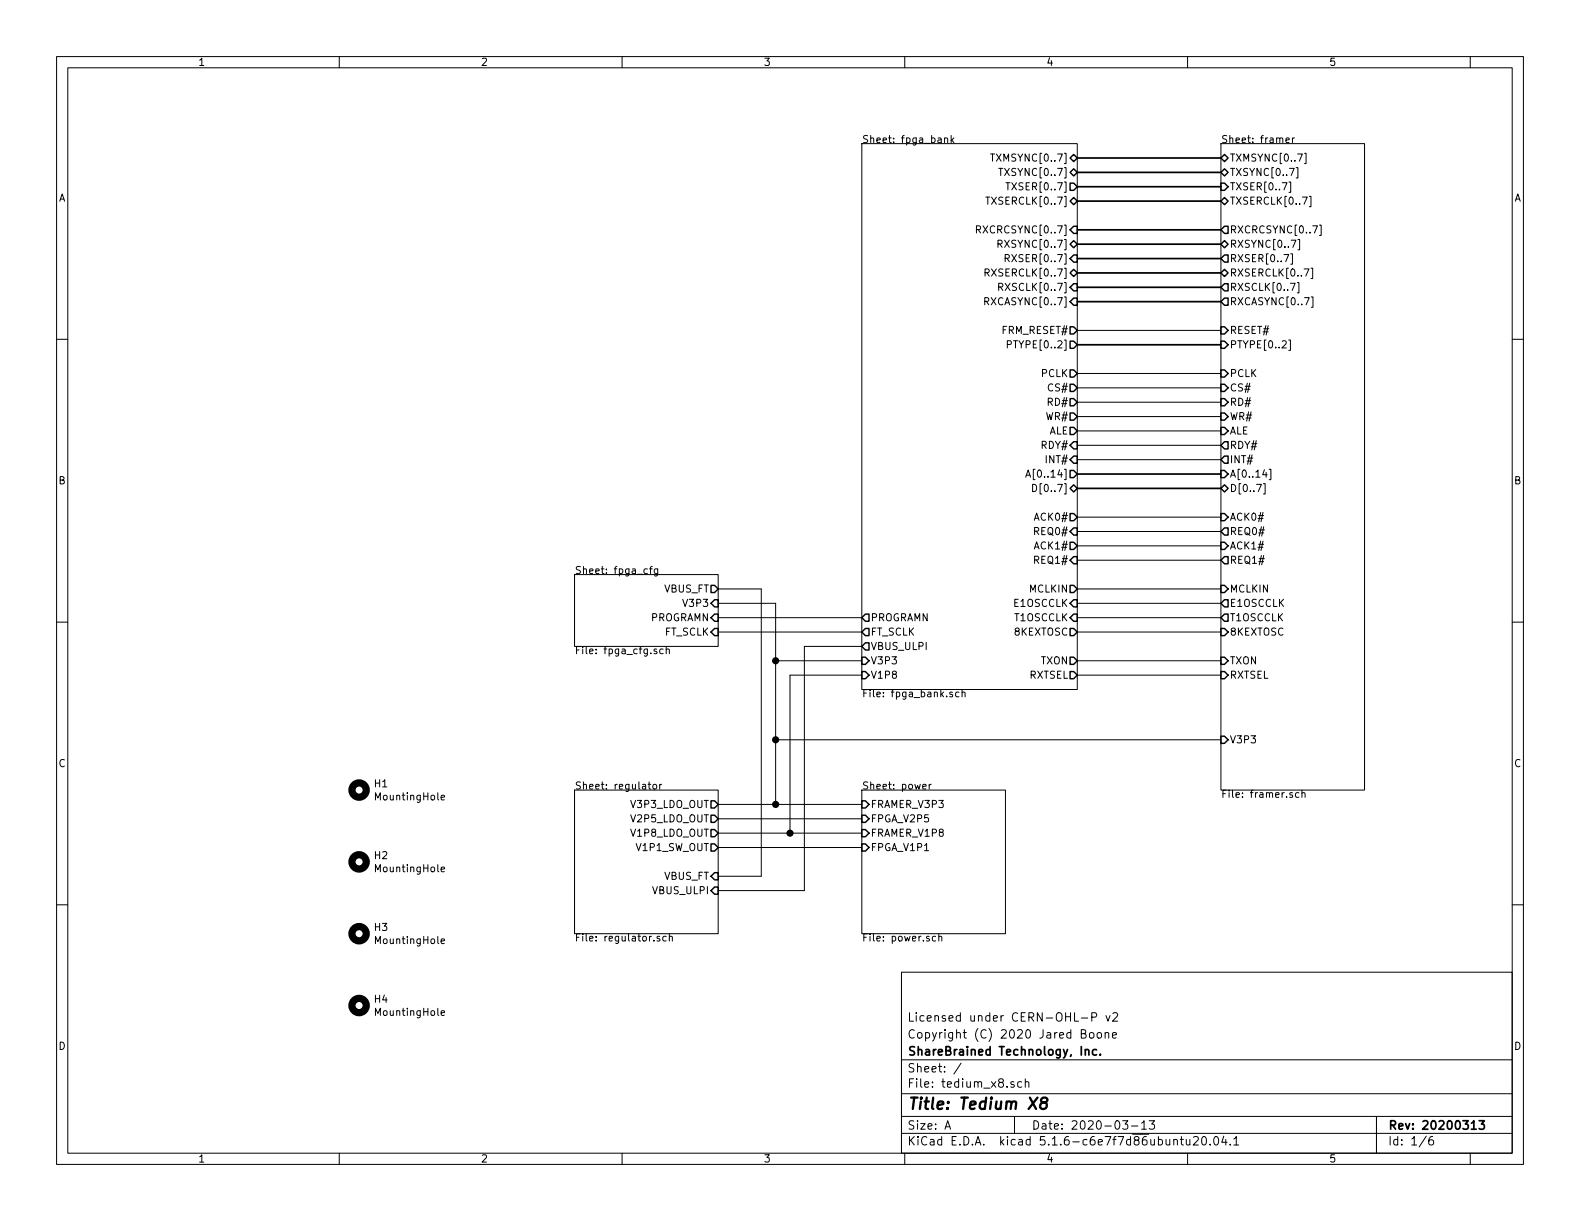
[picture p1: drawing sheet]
<svg xmlns="http://www.w3.org/2000/svg" width="279mm" height="216mm" viewBox="0 0 279 216" stroke-linecap="round" stroke-linejoin="round" font-family="sans-serif">
<g fill="none" stroke="#000" stroke-width=".18">
<path d="M10 10h259.4v195.9h-259.4zM12 12h255.4v191.9h-255.4zM60 10v2M110 10v2M160 10v2M210 10v2M260 10v2M152.4 25.4h38.1v96.5h-38.1zM167 24.5l.2-.1h.3l.1 .8M167 24.4v.8M168.2 24v1.2M168.3 24.7l.4 .5"/>
<path d="M168.7 24.4l-.5 .5M174.3 34.8h.7M174.7 34.8v1.3M175.2 27.2h.7M175.5 27.2v1.3M176.6 29.8h.7M177 29.8v1.2M177.9 32.3h.7M178.2 32.3v1.3M215.9 25.4h25.4v114.3h-25.4zM227.4 24.8l.6-.1-.1-.3h-.3l-.2 .2 .1 .6h.4M227.9 32.2h.3v1.8h-.3"/>
<path d="M228.5 24.4v.8M228.9 24.4l-.4 .2M229.2 29.6h.3v1.9h-.3M230.7 27.1h.3v1.8h-.3M231.5 34.7h.3v1.9h-.3M233.3 39.8h.3v1.8h-.3M10 60h2M172.7 40.6l.7-.1v-.4l-.7-.2v1.3M173 40.6l.4 .6M174.1 53.3l.7-.1v-.4l-.2-.2h-.5v1.3M174.2 48.2h.6l.1-.2v-.3l-.2-.2h-.5v1.3M174.4 53.3l.5 .6"/>
<path d="M174.5 48.2l.4 .6M176.5 43.1l.7-.1v-.4l-.7-.1v1.2M176.6 50.7h.6l.1-.2v-.3l-.2-.1h-.5v1.3M176.8 43.1l.4 .6M176.9 50.7l.4 .7M177.7 45.7l.7-.1v-.5l-.7-.1v1.3M178.1 45.7l.4 .6M190.5 58.4h25.4M228.2 50.1h.8l-.5 1.3M228.2 44.9h.3v1.8h-.3M229.4 50h.3v1.8h-.3M229.5 42.3h.3v1.9h-.3"/>
<path d="M230.6 47.5h.9l-.6 1.3M231.8 47.4h.3v1.9h-.3M231.9 52.5h.3v1.8h-.3M267.4 60h2M178.1 60.9h.6l.1-.5-.2-.2h-.5v1.3M190.5 66h25.4M190.5 68.6h25.4M190.5 71.1h25.4M190.5 73.7h25.4M190.5 76.2h25.4M190.5 78.7h25.4M227.9 60.1h.3v1.9h-.3"/>
<path d="M181.4 84.4l.4-1.3 .4 1.3M181.5 84h.6M182.6 85.6a.64 .64 0 0 1 .7 .7 .64 .64 0 0 1-.7 .6zM190.5 81.3h25.4M190.5 91.4h25.4M190.5 94h25.4M190.5 96.5h25.4M190.5 99.1h25.4M223.4 85.5h.3v1.9h-.3M223.6 83.1l-.3 .8h.8M224.4 83h.3v1.8h-.3M10 110h2"/>
<path d="M101.6 101.6h25.4v12.7h-25.4zM114.9 100.6h.4M115.3 100.2l-.3 .1v1.1M116.1 114.8h-.3l-.2 .1 .1 .2 .4 .1v.3h-.5M116.3 100.6v1l-.2 .3-.4-.1M116.3 100.6h-.4l-.2 .2 .1 .6h.5M117.3 114.8h-.4l-.2 .2 .1 .5h.5M117.8 114.9l.2-.1h.3l.1 .8M117.8 114.3v1.3M127 106.7h10.2v35.5M127 104.1h7.6v50.8h-7.6M127 109.2h25.4"/>
<path d="M127 111.8h25.4M137.2 116.8h15.2M152.4 119.4h-12.7v27.9M152.4 114.3h-10.2v43.2h-15.2M190.5 106.7h25.4M190.5 104.1h25.4M190.5 109.2h25.4M190.5 111.8h25.4M190.5 116.8h25.4M190.5 119.4h25.4M267.4 110h2M101.6 139.7h25.4v25.4h-25.4z"/>
<path d="M114.6 138.7h.5M114.8 138.3v1l.3 .2M115.6 138.7h.3l.2 .2-.1 .6h-.3l-.3-.2zM116.7 138.7v.8M117 138.7l-.3 .2M137.2 130.8h78.7M152.4 139.7h25.4v25.4h-25.4zM163.2 139.1l.6-.1-.1-.3h-.4l-.1 .2v.6h.5M164.3 138.7v.8M164.7 138.7l-.4 .2M168.4 122.4h-.3l-.2 .2 .1 .1 .4 .2v.3h-.5M169.6 122.4h-.4l-.2 .2 .1 .6h.5"/>
<path d="M170.1 122.5l.2-.1h.3l.1 .8M170.1 121.9v1.3M230.2 139.7v1.3M10 160h2M78 153.7l.6-.1v-.2l-.4-.1-.2 .2 .1 .6h.5M78 141l.6-.1v-.2l-.4-.1-.2 .2 .1 .6h.5M127 144.8h25.4M127 147.3h25.4M127 149.9h25.4M127 142.2h25.4M228.5 140.2h-.3l-.1 .1v.2l.4 .1v.3h-.4M229.7 140.2h-.4l-.2 .2 .1 .5h.5"/>
<path d="M230.2 140.3l.2-.1h.3l.1 .8M267.4 160h2M78 166.4l.6-.1v-.2l-.4-.1-.2 .2 .1 .6h.5M78 179.1l.6-.1v-.2l-.4-.1-.2 .2 .1 .6h.5M116.7 165.6h-.3l-.2 .1v.2l.5 .1v.3h-.5M117.8 165.6h-.4l-.2 .2 .1 .5h.5M118.4 165.7l.1-.1h.3l.1 .8M118.4 165.1v1.3M159.4 171.9h108v32h-108zM165.5 165.6h-.4l-.2 .2 .1 .5h.5M166 165.7l.2-.1h.3v.8M166 165.1v1.3"/>
<path d="M193.1 179.9l.7-.1 .1-.2-.1-.5h-.7v1.5M195.6 179.6l.3 1 .4-1M196.8 179.2l.2-.1h.4l.2 .4-.9 1.1h.9M159.4 197.4h108M159.4 193.4h108M159.4 187.4h108M167.1 199.7l.5-1.5 .5 1.5M167.2 199.2h.8M170 188l-1.3 1.9M179.3 191.3h-.4l-.2 .2 .1 .2 .5 .1v.4h-.6M179.4 197.4v3M180.7 191.3h-.5l-.2 .2v.6l.2 .2 .5-.1"/>
<path d="M181.3 191.4l.2-.1h.4v1M181.3 190.8v1.5M191.2 182.8l.7-.1 .1-.4-.1-.2h-.7v1.5h.6l.3-.3a.41 .41 0 0 0-.4-.5M191.2 180h1.2M192.7 182.7l.2-.1 .5 .1v.7l-.3 .2-.4-.2zM194.1 182.7l.2-.1 .4 .1v.7l-.2 .2-.4-.2zM195.4 182.7l.3-.1 .3 .1 .1 .9M195.4 182.6v1M196.7 183.1l.7-.2v-.2l-.5-.1-.2 .2 .1 .7h.6M198.5 198.2h.9l-.4 .6 .4 .1v.6l-.2 .2-.7-.2M200.1 199.1h1.1M201.9 198.6l.4-.4v1.5"/>
<path d="M201.9 199.7h.8M203.2 198.2h1l-.5 .6 .4 .1v.6l-.2 .2-.7-.2M243.4 197.4v6.5M60 203.9v2M110 203.9v2M159.4 200.4h108M160 203.9v2M207.6 201.6l.2-.1h.3l.1 1M208.7 201.5h.6M208.9 201v1.3l.4 .2M209.8 201.5l.1 .9 .3 .1 .2-.2M210 203.9v2"/>
<path d="M210.4 201.5v1M211 201.1l.3-.1h.3l.3 .4-.9 1.1h.9M212.6 201.1l.4-.1a.94 .94 0 0 1 0 1.5l-.5-.3v-.7zM214 202.3v.2M214.8 201h.2a.8 .8 0 0 1 .5 .7 .8 .8 0 0 1-.5 .8 1 1 0 0 1-.2-1.5zM216.4 200.9l-.3 1.1h.9M216.8 201.5v1M217.6 202.3v.2M218.2 201.4l.4-.4v1.5M218.2 202.5h.8M252.2 200.9l-1.2 1.9M253.4 201a.62 .62 0 0 0-.7 .6v.7l.3 .2 .4-.2 .1-.5-.1-.2-.4-.1-.3 .3"/>
<path d="M260 203.9v2"/>
</g>
<g fill="none" stroke="#000" stroke-width=".3">
<path d="M190.5 30.5h25.4M190.5 27.9h25.4M190.5 33h25.4M190.5 35.6h25.4M190.5 50.8h25.4M190.5 40.6h25.4M190.5 48.3h25.4M190.5 43.2h25.4M190.5 45.7h25.4M190.5 53.3h25.4M190.5 61h25.4M190.5 86.4h25.4"/>
<path d="M190.5 83.8h25.4M191.9 185.7l.2-.1h.4l.1 1M191.9 185.6v1M193.9 185.6h-.4l-.3 .3 .1 .5 .2 .2 .4-.1M194.6 186.4v.2M260.2 198.6l.4-.4v1.5M260.2 199.7h.9M261.6 198.2h.9l-.5 .6 .4 .1v.6l-.2 .2-.6-.2"/>
</g>
<path d="M182.1 194.1l1.1 2M183.5 194.1l-1.6 2M184.4 194.9l-.3-.3 .1-.3a.65 .65 0 0 1 .9-.1l.1 .4a.69 .69 0 0 1-.8 .3 .7 .7 0 0 0-.4 1 .65 .65 0 0 0 .9 .1 .65 .65 0 0 0 .1-1l-.2-.1" fill="none" stroke="#000" stroke-width=".41"/>
<g fill="none" stroke="#000" stroke-width=".25">
<path d="M189.2 27.9l.7-.6 .6 .6-.6 .7zM189.2 30.5l.7-.7 .6 .7-.6 .6zM189.2 32.4h.7l.6 .6-.6 .7h-.7zM189.2 35.6l.7-.7 .6 .7-.6 .6zM215.9 27.9l.6-.6 .7 .6-.7 .7zM215.9 30.5l.6-.7 .7 .7-.7 .6zM215.9 32.4h.6l.7 .6-.7 .7h-.6zM215.9 35.6l.6-.7 .7 .7-.7 .6zM189.2 43.2l.7-.7 .6 .7-.6 .6zM189.2 45.7l.7-.6h.6v1.3h-.6zM189.2 48.3l.7-.7 .6 .7-.6 .6zM189.2 50.8l.7-.6h.6v1.2h-.6z"/>
<path d="M189.2 53.3l.7-.6h.6v1.3h-.6zM189.2 57.8h.7l.6 .6-.6 .7h-.7zM189.9 40h.6v1.3h-.6l-.7-.7zM215.9 43.2l.6-.7 .7 .7-.7 .6zM215.9 48.3l.6-.7 .7 .7-.7 .6zM215.9 50.8l.6-.6h.7v1.2h-.7zM215.9 53.3l.6-.6h.7v1.3h-.7zM215.9 57.8h.6l.7 .6-.7 .7h-.6zM216.5 40h.7v1.3h-.7l-.6-.7zM216.5 45.1h.7v1.3h-.7l-.6-.7zM189.2 60.3h.7l.6 .7-.6 .6h-.7zM189.2 65.4h.7l.6 .6-.6 .7h-.7z"/>
<path d="M189.2 67.9h.7l.6 .7-.6 .6h-.7zM189.2 70.5h.7l.6 .6-.6 .7h-.7zM189.2 73h.7l.6 .7-.6 .6h-.7zM189.2 75.6h.7l.6 .6-.6 .6h-.7zM189.9 78.1h.6v1.3h-.6l-.7-.7zM215.9 65.4h.6l.7 .6-.7 .7h-.6zM215.9 67.9h.6l.7 .7-.7 .6h-.6zM215.9 70.5h.6l.7 .6-.7 .7h-.6zM215.9 73h.6l.7 .7-.7 .6h-.6zM215.9 75.6h.6l.7 .6-.7 .6h-.6zM215.9 60.3h.6l.7 .7-.7 .6h-.6zM216.5 78.1h.7v1.3h-.7l-.6-.7z"/>
<path d="M189.2 83.2h.7l.6 .6-.6 .7h-.7zM189.2 86.4l.7-.7 .6 .7-.6 .6zM189.2 99.1l.7-.7h.6v1.3h-.6zM189.2 90.8h.7l.6 .6-.6 .7h-.7zM189.2 95.9h.7l.6 .6-.6 .7h-.7zM189.9 80.6h.6v1.3h-.6l-.7-.6zM189.9 93.3h.6v1.3h-.6l-.7-.6zM215.9 83.2h.6l.7 .6-.7 .7h-.6zM215.9 86.4l.6-.7 .7 .7-.7 .6zM215.9 90.8h.6l.7 .6-.7 .7h-.6zM215.9 95.9h.6l.7 .6-.7 .7h-.6zM216.5 80.6h.7v1.3h-.7l-.6-.6z"/>
<path d="M216.5 93.3h.7v1.3h-.7l-.6-.6zM216.5 98.4h.7v1.3h-.7l-.6-.6zM125.7 103.5h.7l.6 .6-.6 .7h-.7zM126.4 106h.6v1.3h-.6l-.7-.6zM126.4 111.1h.6v1.3h-.6l-.7-.6zM126.4 108.6h.6v1.3h-.6l-.7-.7zM152.4 116.2h.6l.7 .6-.7 .7h-.6zM152.4 118.7h.6l.7 .7-.7 .6h-.6zM153 113.7h.7v1.2h-.7l-.6-.6zM153 111.1h.7v1.3h-.7l-.6-.6zM153 108.6h.7v1.3h-.7l-.6-.7zM189.2 103.5h.7l.6 .6-.6 .7h-.7z"/>
<path d="M189.2 116.2h.7l.6 .6-.6 .7h-.7zM189.2 118.7h.7l.6 .7-.6 .6h-.7zM189.2 111.1h.7l.6 .7-.6 .6h-.7zM189.9 106h.6v1.3h-.6l-.7-.6zM189.9 108.6h.6v1.3h-.6l-.7-.7zM215.9 103.5h.6l.7 .6-.7 .7h-.6zM215.9 109.2l.6-.6h.7v1.3h-.7zM215.9 116.2h.6l.7 .6-.7 .7h-.6zM215.9 118.7h.6l.7 .7-.7 .6h-.6zM215.9 111.1h.6l.7 .7-.7 .6h-.6zM216.5 106h.7v1.3h-.7l-.6-.6zM215.9 130.2h.6l.7 .6-.7 .6h-.6z"/>
<path d="M125.7 141.6h.7l.6 .6-.6 .7h-.7zM125.7 144.1h.7l.6 .7-.6 .6h-.7zM125.7 146.7h.7l.6 .6-.6 .7h-.7zM125.7 149.2h.7l.6 .7-.6 .6h-.7zM126.4 154.3h.6v1.3h-.6l-.7-.7zM126.4 156.8h.6v1.3h-.6l-.7-.6zM152.4 149.2h.6l.7 .7-.7 .6h-.6zM152.4 141.6h.6l.7 .6-.7 .7h-.6zM152.4 146.7h.6l.7 .6-.7 .7h-.6zM152.4 144.1h.6l.7 .7-.7 .6h-.6z"/>
</g>
<g fill="none" stroke="#000" stroke-width="1.3">
<circle cx="63.5" cy="139.7" r="1.27"/>
<circle cx="63.5" cy="152.4" r="1.27"/>
<circle cx="63.5" cy="165.1" r="1.27"/>
<circle cx="63.5" cy="177.8" r="1.27"/>
</g>
<g fill="#000" stroke="#000" stroke-width=".25">
<circle cx="137.2" cy="116.8" r=".51"/>
<circle cx="137.2" cy="130.8" r=".51"/>
<circle cx="137.2" cy="142.2" r=".51"/>
<circle cx="139.7" cy="147.3" r=".51"/>
</g>
<text font-size="2.8" x="160.4" y="196.2">Title: Tedium X8</text>
<g font-size="2.1">
<text x="160.4" y="183.6">Copyright (C) 2020 Jared Boone</text>
<text x="160.4" y="180.6">Licensed under CERN-OHL-P v2</text>
<text x="160.4" y="189.6">Sheet: /</text>
<text x="160.4" y="186.6">ShareBrained Technology, Inc.</text>
<text x="160.4" y="192.3">File: tedium_x8.sch</text>
<text x="160.4" y="202.5">KiCad E.D.A. kicad 5.1.6-c6e7f7d86ubuntu20.04.1</text>
<text x="160.4" y="199.7">Size: A</text>
<text x="182.4" y="199.7">Date: 2020-03-13</text>
<text x="245.4" y="199.7">Rev: 20200313</text>
<text x="245.4" y="202.5">Id: 1/6</text>
</g>
<g font-size="1.8">
<text x="35" y="11.6">1</text>
<text x="85" y="11.6">2</text>
<text x="135" y="11.6">3</text>
<text x="185" y="11.6">4</text>
<text x="235" y="11.6">5</text>
<text x="152.4" y="25.3">Sheet: fpga_bank</text>
<text x="176.2" y="28.6">TXMSYNC[0..7]</text>
<text x="215.9" y="25.3">Sheet: framer</text>
<text x="217.4" y="28.6">TXMSYNC[0..7]</text>
<text x="10.4" y="35.6">A</text>
<text x="177.7" y="31.1">TXSYNC[0..7]</text>
<text x="178.9" y="33.7">TXSER[0..7]</text>
<text x="217.4" y="31.1">TXSYNC[0..7]</text>
<text x="217.4" y="33.7">TXSER[0..7]</text>
<text x="267.8" y="35.6">A</text>
<text x="173.6" y="41.3">RXCRCSYNC[0..7]</text>
<text x="175.3" y="36.2">TXSERCLK[0..7]</text>
<text x="217.4" y="36.2">TXSERCLK[0..7]</text>
<text x="217.4" y="41.3">RXCRCSYNC[0..7]</text>
<text x="177.5" y="43.8">RXSYNC[0..7]</text>
<text x="178.8" y="46.4">RXSER[0..7]</text>
<text x="217.4" y="43.8">RXSYNC[0..7]</text>
<text x="217.4" y="46.4">RXSER[0..7]</text>
<text x="174.9" y="54">RXCASYNC[0..7]</text>
<text x="175.1" y="48.9">RXSERCLK[0..7]</text>
<text x="177.6" y="51.4">RXSCLK[0..7]</text>
<text x="217.4" y="48.9">RXSERCLK[0..7]</text>
<text x="217.4" y="51.4">RXSCLK[0..7]</text>
<text x="217.4" y="54">RXCASYNC[0..7]</text>
<text x="177.3" y="59.1">FRM_RESET#</text>
<text x="217.4" y="59.1">RESET#</text>
<text x="179" y="61.6">PTYPE[0..2]</text>
<text x="217.4" y="61.6">PTYPE[0..2]</text>
<text x="184.1" y="66.7">PCLK</text>
<text x="185.4" y="71.8">RD#</text>
<text x="185.5" y="69.2">CS#</text>
<text x="217.4" y="66.7">PCLK</text>
<text x="217.4" y="69.2">CS#</text>
<text x="217.4" y="71.8">RD#</text>
<text x="185" y="74.3">WR#</text>
<text x="185.4" y="76.8">ALE</text>
<text x="217.4" y="74.3">WR#</text>
<text x="217.4" y="76.8">ALE</text>
<text x="184.3" y="79.4">RDY#</text>
<text x="185.1" y="81.9">INT#</text>
<text x="217.4" y="79.4">RDY#</text>
<text x="217.4" y="81.9">INT#</text>
<text x="10.4" y="85.6">B</text>
<text x="182.6" y="84.5">A[0..14]</text>
<text x="183.6" y="87">D[0..7]</text>
<text x="217.4" y="84.5">A[0..14]</text>
<text x="217.4" y="87">D[0..7]</text>
<text x="267.8" y="85.6">B</text>
<text x="183.2" y="94.6">REQ0#</text>
<text x="183.2" y="92.1">ACK0#</text>
<text x="217.4" y="92.1">ACK0#</text>
<text x="217.4" y="94.6">REQ0#</text>
<text x="101.6" y="101.5">Sheet: fpga_cfg</text>
<text x="183.2" y="99.7">REQ1#</text>
<text x="183.2" y="97.2">ACK1#</text>
<text x="217.4" y="97.2">ACK1#</text>
<text x="217.4" y="99.7">REQ1#</text>
<text x="117.4" y="104.8">VBUS_FT</text>
<text x="121.2" y="107.3">V3P3</text>
<text x="179.3" y="107.3">E1OSCCLK</text>
<text x="182.1" y="104.8">MCLKIN</text>
<text x="217.4" y="104.8">MCLKIN</text>
<text x="217.4" y="107.3">E1OSCCLK</text>
<text x="115" y="109.9">PROGRAMN</text>
<text x="117.5" y="112.4">FT_SCLK</text>
<text x="153.9" y="112.4">FT_SCLK</text>
<text x="153.9" y="109.9">PROGRAMN</text>
<text x="179.5" y="109.9">T1OSCCLK</text>
<text x="179.5" y="112.4">8KEXTOSC</text>
<text x="217.4" y="109.9">T1OSCCLK</text>
<text x="217.4" y="112.4">8KEXTOSC</text>
<text x="101.6" y="115.7">File: fpga_cfg.sch</text>
<text x="153.9" y="117.5">V3P3</text>
<text x="153.9" y="114.9">VBUS_ULPI</text>
<text x="184.1" y="117.5">TXON</text>
<text x="217.4" y="117.5">TXON</text>
<text x="152.4" y="123.3">File: fpga_bank.sch</text>
<text x="153.9" y="120">V1P8</text>
<text x="182" y="120">RXTSEL</text>
<text x="217.4" y="120">RXTSEL</text>
<text x="217.4" y="131.4">V3P3</text>
<text x="10.4" y="135.6">C</text>
<text x="267.8" y="135.6">C</text>
<text x="66.3" y="139.2">H1</text>
<text x="66.6" y="141.5">MountingHole</text>
<text x="101.6" y="139.6">Sheet: regulator</text>
<text x="111.7" y="142.9">V3P3_LDO_OUT</text>
<text x="152.4" y="139.6">Sheet: power</text>
<text x="153.9" y="142.9">FRAMER_V3P3</text>
<text x="215.9" y="141.1">File: framer.sch</text>
<text x="111.7" y="145.4">V2P5_LDO_OUT</text>
<text x="111.7" y="148">V1P8_LDO_OUT</text>
<text x="153.9" y="148">FRAMER_V1P8</text>
<text x="153.9" y="145.4">FPGA_V2P5</text>
<text x="66.3" y="151.9">H2</text>
<text x="66.6" y="154.2">MountingHole</text>
<text x="112.6" y="150.5">V1P1_SW_OUT</text>
<text x="117.4" y="155.6">VBUS_FT</text>
<text x="153.9" y="150.5">FPGA_V1P1</text>
<text x="115.5" y="158.1">VBUS_ULPI</text>
<text x="66.3" y="164.6">H3</text>
<text x="66.6" y="166.9">MountingHole</text>
<text x="101.6" y="166.5">File: regulator.sch</text>
<text x="152.4" y="166.5">File: power.sch</text>
<text x="66.3" y="177.3">H4</text>
<text x="66.6" y="179.6">MountingHole</text>
<text x="10.4" y="185.6">D</text>
<text x="267.8" y="185.6">D</text>
<text x="35" y="205.5">1</text>
<text x="85" y="205.5">2</text>
<text x="135" y="205.5">3</text>
<text x="185" y="205.5">4</text>
<text x="235" y="205.5">5</text>
</g>
</svg>
